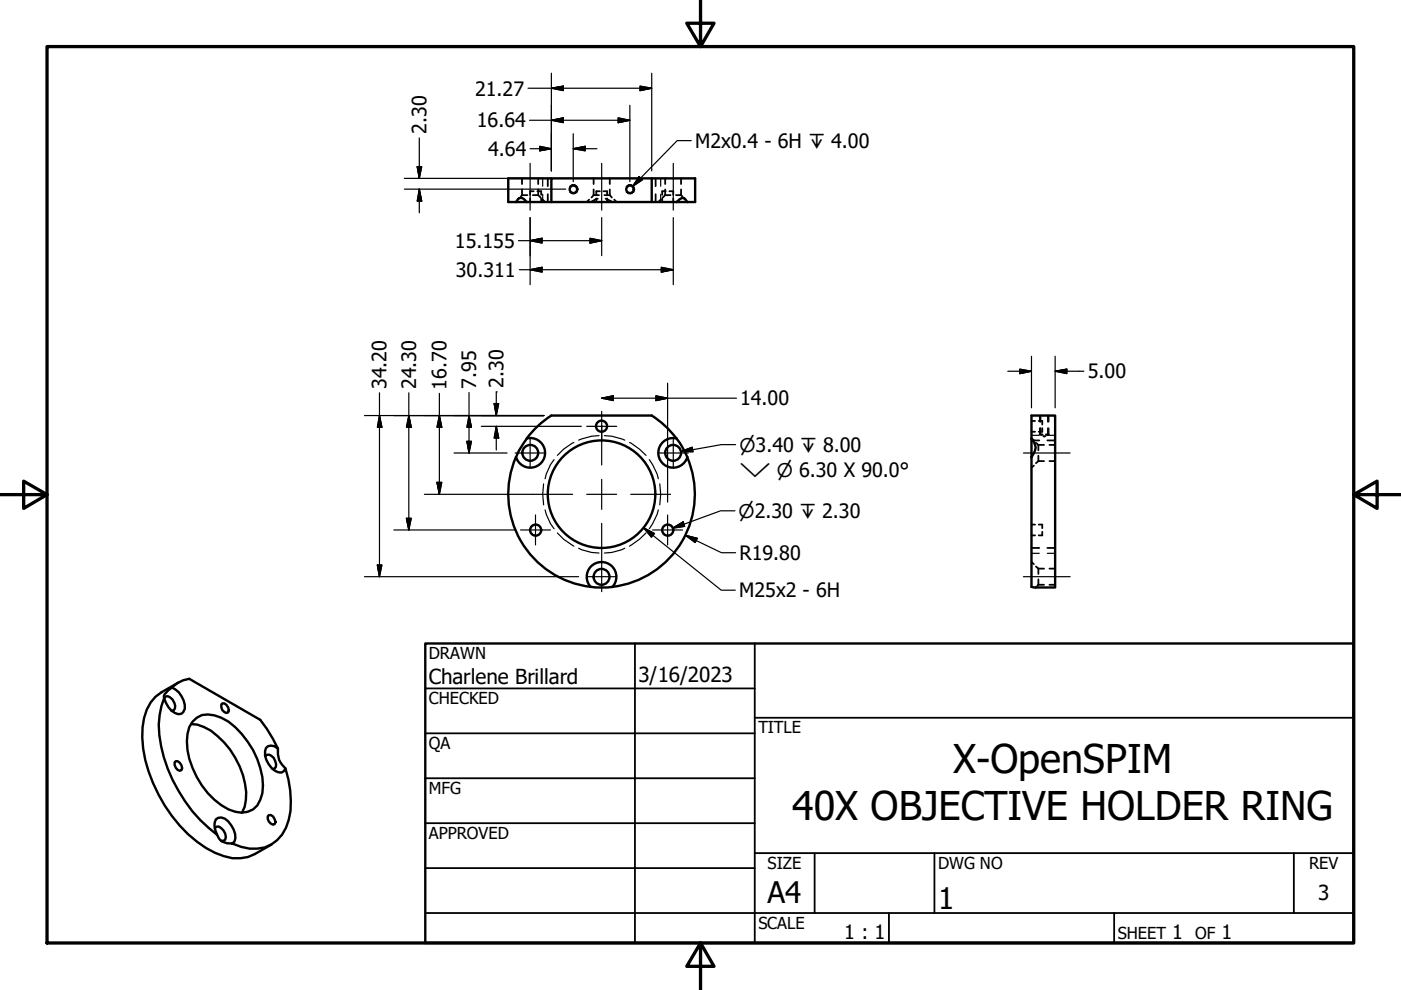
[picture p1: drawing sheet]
<svg xmlns="http://www.w3.org/2000/svg" width="297mm" height="210mm" viewBox="0 0 297 210" stroke-linecap="round" stroke-linejoin="round" font-family="sans-serif">
<!-- layer: Visible (ANSI) -->
<g fill="none" stroke="#000" stroke-width=".51">
<path d="M116.9 37.8h-9.1v5h3.9M138.2 37.8v5M109.4 42.8l.5-.6a.84 .84 0 0 1 1.2 0l.6 .6M111.7 42.8h31.7M116.9 42.8v-5h30.5v5h-4M143.4 42.8l.7-.5a.73 .73 0 0 1 1.2 0l.4 .5M109.4 96.9a3.1 3.1 0 0 0 3.9 2.1 3.1 3.1 0 0 0 2.2-3.8 3.1 3.1 0 0 0-3.8-2.2 19.6 19.6 0 0 1 5.2-4.9h21.3a20.9 20.9 0 0 1 5.2 4.9 3.1 3.1 0 0 0-3.7 2.2 3.1 3.1 0 0 0 2.2 3.8 3.1 3.1 0 0 0 3.8-2.1M111.7 93a19.7 19.7 0 0 0 13.6 31.4M143.4 93a19.8 19.8 0 0 1-13.6 31.4M218.7 93a2.62 2.62 0 0 1 0 3.9M218.7 88.1h5v36.5h-4.4l-.6-.2zM125.3 124.5a3.1 3.1 0 0 1 0-4.4 3.1 3.1 0 0 1 4.4 0 3.1 3.1 0 0 1 .1 4.4"/>
<path d="M125.3 124.4l1.1 .2 3.5-.2M34.8 148l.3-.3a1.92 1.92 0 0 1 2 1.9v.6l-.3 .4-.4 .1M34.8 148.1a16.7 16.7 0 0 0-.6 10.1 32.5 32.5 0 0 0 11.8 18.8M35.6 146.5l.8-.7a4.8 4.8 0 0 1 2.8 4.5l-.3 .7-.5 .4a2.76 2.76 0 0 1-2.7-1.5l-.9-1.8a1.05 1.05 0 0 1 .4-1.3zM36.4 145.8l1.1-.9 1.3-.7 1.3-.3 15.1 8.7 1.4 1.9 2.3 4.2M37.8 144.8l-3.6 2a8.8 8.8 0 0 0-4 7.4 29.6 29.6 0 0 0 7.9 20.8 19.9 19.9 0 0 0 11.2 7h1.7l1.6-.3 1.4-.6 3.6-2.1M40.5 153.5a8.7 8.7 0 0 1 5.6 2.6 17.1 17.1 0 0 1 6 13.5l-.2 1.4-.6 1.3M40.8 153a4 4 0 0 1 4.7-1.3 10.8 10.8 0 0 1 5.7 3.9 16.8 16.8 0 0 1 4.4 12.6 4.4 4.4 0 0 1-4.4 4.1 12 12 0 0 1-8.4-5.8 15.7 15.7 0 0 1-3-10.9l.3-1.5zM47.1 149.1a1.37 1.37 0 0 1 1.3 1.9 1.23 1.23 0 0 1-1.3-.3 1.23 1.23 0 0 1-.2-1.3zM56.4 158.6a1.69 1.69 0 0 1 2.5 .1 4.4 4.4 0 0 0 1.6 4.2l-.3 .6a1.92 1.92 0 0 1-2.6-.7 4.3 4.3 0 0 1-1.2-4.2zM37 161.6l.3-.2a1.37 1.37 0 0 1 1.2 1.9 1.13 1.13 0 0 1-1.5-1.1zM45.5 175.6l.3-.3 .6-.1a2.43 2.43 0 0 1 1.4 2.8l-.4 .3h-.5"/>
<path d="M45.8 173.7a1.78 1.78 0 0 1 2.6 .5 4.5 4.5 0 0 1 1.3 4.2l-.4 .5a2.75 2.75 0 0 1-3.3-1.9 3.4 3.4 0 0 1-.2-3.3zM56.3 160.4l.2-.3a1.65 1.65 0 0 1 1.9 1.3l.1 .6v.6l-.3 .4h-.4M56.8 173.1l.2-.3a1.31 1.31 0 0 1 1.2 1.9 1.25 1.25 0 0 1-1.4-1.6zM60.5 162.9a18.8 18.8 0 0 1 .1 12.6 7.4 7.4 0 0 1-9.5 4l-1.8-.6"/>
<circle cx="121.6" cy="40.1" r=".79"/>
<circle cx="133.6" cy="40.1" r=".79"/>
<circle cx="112.4" cy="96" r="1.68"/>
<circle cx="127.5" cy="90.4" r="1.17"/>
<circle cx="142.7" cy="96" r="1.68"/>
<circle cx="113.6" cy="112.4" r="1.17"/>
<circle cx="127.5" cy="104.8" r="11.4"/>
<circle cx="141.6" cy="112.4" r="1.17"/>
<circle cx="127.5" cy="122.3" r="1.68"/>
</g>
<!-- layer: Hidden Narrow (ANSI) -->
<g fill="none" stroke="#000" stroke-width=".25">
<path d="M115.1 37.8v1.7M120.8 39.5l.5-.3h.6l.5 .3 .2 .6-.2 .6-.5 .4h-.6l-.5-.4M132.8 39.5l.5-.3h.6l.5 .3 .2 .6-.2 .6-.5 .4h-.6l-.5-.4M140.1 37.8v1.7M115.1 41.2v1.6M140.1 41.2v1.6M117.5 97.4l-.8 1.1-.9 2-.2 1M121.7 93.8l-2.2 1.4-1.3 1.4M127 92.4l-1.6 .1-2.7 .8M128.1 92.4l1.6 .1 2.8 .8M133.5 93.8l2.1 1.4 1.4 1.4M137.7 97.4l1.6 3.1 .3 1"/>
<path d="M218.7 92.3h1.6M220.4 88.1v1.3M220.4 90.8v1.3M222.1 92.3h1.6M222.4 88.1v1.3M222.4 90.8v1.3M115.3 102.6l-.2 2.2 .2 2.2M115.6 108.1l.2 1 .9 1.9 .8 1.1M118.2 113l1.3 1.3 2.2 1.5M122.7 116.2l2.7 .9 1.6 .2M132.5 116.2l-2.8 .9-1.6 .2M137 113l-1.4 1.3-2.1 1.5"/>
<path d="M139.6 108.1l-.3 1-1.6 3M139.9 102.6l.2 2.2-.2 2.2M218.7 117.3h1.6M222.1 117.3h1.6"/>
</g>
<!-- layer: Hidden (ANSI) -->
<g fill="none" stroke="#000" stroke-width=".38">
<path d="M110.7 37.8v1.2M114.1 37.8v1.2M116.1 37.8v1.7M125.9 37.8v1.2M129.3 37.8v1.2M139 37.8v1.7M141 37.8v1.2M144.4 37.8v1.2M110.1 41.9l-.3 .4M110.7 41.4h1.1M110.7 41.4l-.3 .3M110.7 40.2v1.2"/>
<path d="M112.4 42.1v.7M113 41.4h1.1M113.2 40.5h-.8v.8M113.9 40.5h.8v.8M114.1 41.4l.5 .5M114.1 40.2v1.2M114.7 42.1v.7M115.1 42.3l.5 .5M116.1 41.2v1.6M124.9 42.3l-.5 .5M125.9 41.4h1.1M125.9 41.4l-.5 .5"/>
<path d="M125.9 40.2v1.2M126.4 42.1v.7M126.7 42.1l-.3 .1-1.1 .6M127.2 40.5h-.8v.8M128 40.5h.7v.8M128.1 41.4h1.2M128.4 42.1l1.5 .7M128.7 42.1v.7M129.3 41.4l.4 .5M129.3 40.2v1.2M130.2 42.3l.5 .5M139 41.2v1.6"/>
<path d="M140.1 42.3l-.5 .5M140.4 42.1v.7M141 41.4h1.2M141 41.4l-.5 .5M141 40.2v1.2M141.2 40.5h-.8v.8M141.9 40.5h.8v.8M142.7 42.1v.7M143.3 41.4h1.1M144.4 41.4l.3 .3M144.4 40.2v1.2M145 41.9l.4 .4"/>
<path d="M218.7 91.5h.8M218.7 89.3h.8M218.7 92.9l.5 .5M218.7 93.4h1.6M219.2 98.7l-.5 .5M219.6 93.9l.6 .4M220.2 94.3v1.2M220.2 96.6v1.2M220.2 97.8l-.6 .4M220.2 97.8h1.2M220.2 94.3h1.2M220.2 89.3h.8v.7"/>
<path d="M220.4 92.1h.6M220.6 90.8v1.3l.3 .1M220.6 88.1v1.3M221 90.8v.7h-.8M221.2 92.4l.2 .2 .3-.2M221.7 92.1h.7M222.1 93.4h1.6M222.2 90.8v1.3l-.3 .1M222.2 88.1v1.3M222.5 97.8h1.2M222.5 94.3h1.2M218.7 113.5h.8"/>
<path d="M218.7 111.2h.8M218.7 119.2l.5 .4M218.7 116.2h1.6M220.2 111.2h.8v.8M221 112.7v.8h-.8M222.1 116.2h1.6M219.6 120.1l.6 .5M219.8 124.4l-.2 .2M220.2 120.6v1.1M220.2 122.8v1.2M220.2 124l-.2 .2M220.2 124h1.2"/>
<path d="M220.2 120.6h1.2M222.5 124h1.2M222.5 120.6h1.2"/>
</g>
<!-- layer: Border (ANSI) -->
<path d="M148.5 -.1v10l-2.9-5h5.8l-2.9 5M10 9.9h277v190h-277zM0 104.9h10l-5-2.9v5.8l5-2.9M287 104.9l5 2.9v-5.8l-5 2.9h10M148.5 199.9l2.9 5h-5.8l2.9-5v10" fill="none" stroke="#000" stroke-width=".7"/>
<!-- layer: Title (ANSI) -->
<g fill="none" stroke="#000" stroke-width=".38">
<path d="M134.6 136.4v63.5M160 136.4v63.5M90.2 146h69.8M90.2 155.5h69.8M160 152.2h127M90.2 165h69.8M90.2 174.5h69.8M90.2 193.6h196.8M90.2 184.1h69.8M160 180.9h127M172.7 180.9v12.7M188.5 193.6v6.3"/>
<path d="M198.1 180.9v12.7M236.2 193.6v6.3M274.3 180.9v12.7"/>
</g>
<path d="M90.2 136.4h196.8v63.5h-196.8z" fill="none" stroke="#000" stroke-width=".51"/>
<!-- layer: Symbol (ANSI) -->
<path d="M135.5 37.4l.7 .7-2.1 1.4zM146.6 29.8h-3l-9.5 9.7M144.4 95.7l2.3-.9 .2 1zM156 94.3h-3l-8.6 1.4M136.5 111.9l2.2 1.2-.6 .8zM136.5 111.9l16.4 13.2h3M142.6 112l2.2-1.3 .4 .9zM155.8 108.3h-3l-10.2 3.7" fill="none" stroke="#000" stroke-width=".25"/>
<path d="M135.5 37.4l-1.4 2.1zM135.5 37.4l.7 .7-2.1 1.4zM144.4 95.7l2.3-.9zM144.4 95.7l2.3-.9 .2 1zM136.5 111.9l2.2 1.2zM136.5 111.9l2.2 1.2-.6 .8zM142.6 112l2.2-1.3zM142.6 112l2.2-1.3 .4 .9z" fill="#000" stroke="#000" stroke-width=".25"/>
<!-- layer: Dimension (ANSI) -->
<g fill="none" stroke="#000" stroke-width=".25">
<path d="M112 18.7h26.2M116.9 18.7l2.5-.4v.9zM116.9 15.5v20.7M135.7 18.3l2.5 .4-2.5 .5zM138.2 15.5v20.7M85.7 37.8h26.6M88.5 35.3h.9l-.5 2.5zM88.9 29.2v8.6M112.3 25.5h21.2M112.4 31.5h4.5M112.5 37.8h2.8M114.4 31l2.5 .5-2.5 .5z"/>
<path d="M116.9 25.5l2.5-.5v1zM121.5 31.5l2.6-.5v1zM121.5 31.5h5.1M121.5 28.4v10.1M131.1 25l2.4 .5-2.4 .5zM133.5 22.3v16.2M85.7 40.1h26.6M88.9 40.1l.5 2.5h-.9zM88.9 40.1v5M109.9 51h17.7M110.1 57.2h32.6M112.4 57.2l2.5-.5v1z"/>
<path d="M112.4 51l2.5-.5v1zM112.4 46.1v14.3M112.5 40.1h7.5M125.1 50.5l2.5 .5-2.5 .5zM127.6 46.1v8.1M140.2 56.7l2.5 .5-2.5 .5zM142.7 46.1v14.3M213.7 78.7h5M216.2 78.3l2.5 .4-2.5 .5zM218.7 75.5v11M223.7 78.7l2.5-.4v.9zM223.7 78.7h6.1"/>
<path d="M223.7 75.5v11M77.3 88.1h38M80.5 88.1l.5 2.5h-1zM80.5 83.3v39M86.7 88.1l.5 2.5h-1zM86.7 83.3v29.1M93.2 88.1l.5 2.5h-1.1zM93.2 83.4v21.4M96.3 96h11.2M99 93.6h.9l-.5 2.4zM99.4 88.1l.5 2.5h-.9zM99.4 83.2v12.8"/>
<path d="M102 90.4h21.3M104.8 85.6h.9l-.5 2.5zM105.2 90.4l.5 2.5h-.9zM105.2 83.1h.1M105.2 83.1v5M105.2 90.4v5M127.6 84.4l2.4-.5v1zM127.6 84.4h28.5M139.1 83.9l2.4 .5-2.4 .5zM141.5 81.3v14.6M141.5 96.1v8.6M80 119.8h1l-.5 2.5z"/>
<path d="M83.5 112.4h25.7M86.2 109.9h1l-.5 2.5zM90 104.8h23M92.6 102.3h1.1l-.5 2.5zM141.5 104.9v1.6M145.4 113.5l2.4 .6-.4 .9zM145.4 113.5l7.6 3.7h3M77.3 122.3h45.4"/>
</g>
<g fill="#000" stroke="#000" stroke-width=".25">
<path d="M116.9 18.7l2.5-.4zM116.9 18.7l2.5-.4v.9zM135.7 19.2l2.5-.5zM135.7 18.3l2.5 .4-2.5 .5zM88.5 35.3l.4 2.5zM88.5 35.3h.9l-.5 2.5zM114.4 32l2.5-.5zM114.4 31l2.5 .5-2.5 .5zM116.9 25.5l2.5-.5zM116.9 25.5l2.5-.5v1zM121.5 31.5l2.6-.5zM121.5 31.5l2.6-.5v1z"/>
<path d="M131.1 26l2.4-.5zM131.1 25l2.4 .5-2.4 .5zM88.9 40.1l.5 2.5zM88.9 40.1l.5 2.5h-.9zM112.4 57.2l2.5-.5zM112.4 57.2l2.5-.5v1zM112.4 51l2.5-.5zM112.4 51l2.5-.5v1zM125.1 51.5l2.5-.5zM125.1 50.5l2.5 .5-2.5 .5zM140.2 57.7l2.5-.5zM140.2 56.7l2.5 .5-2.5 .5z"/>
<path d="M216.2 79.2l2.5-.5zM216.2 78.3l2.5 .4-2.5 .5zM223.7 78.7l2.5-.4zM223.7 78.7l2.5-.4v.9zM80.5 88.1l.5 2.5zM80.5 88.1l.5 2.5h-1zM86.7 88.1l.5 2.5zM86.7 88.1l.5 2.5h-1zM93.2 88.1l.5 2.5zM93.2 88.1l.5 2.5h-1.1zM99 93.6l.4 2.4zM99 93.6h.9l-.5 2.4z"/>
<path d="M99.4 88.1l.5 2.5zM99.4 88.1l.5 2.5h-.9zM104.8 85.6l.4 2.5zM104.8 85.6h.9l-.5 2.5zM105.2 90.4l.5 2.5zM105.2 90.4l.5 2.5h-.9zM127.6 84.4l2.4-.5zM127.6 84.4l2.4-.5v1zM139.1 84.9l2.4-.5zM139.1 83.9l2.4 .5-2.4 .5zM80 119.8l.5 2.5zM80 119.8h1l-.5 2.5z"/>
<path d="M86.2 109.9l.5 2.5zM86.2 109.9h1l-.5 2.5zM92.6 102.3l.6 2.5zM92.6 102.3h1.1l-.5 2.5zM145.4 113.5l2.4 .6zM145.4 113.5l2.4 .6-.4 .9z"/>
</g>
<!-- layer: Centerline (ANSI) -->
<path d="M112.4 34.6v9.9M127.6 34.6v9.9M142.7 34.6v9.9M217 96h9.9M217 122.3h9.9" fill="none" stroke="#000" stroke-width=".25"/>
<!-- layer: Center Mark (ANSI) -->
<g fill="none" stroke="#000" stroke-width=".25">
<path d="M109.2 96h6.4M112.4 92.9v6.3M124.4 90.4h6.3M127.6 87.2v6.4M127.6 90.2v8.4M139.6 96h6.3M142.7 92.9v6.3M110.4 112.4h6.3M113 104.8h8.4M113.5 109.2v6.3M124.4 104.8h6.3M127.6 119.1v6.3"/>
<path d="M127.6 101.6v6.4M127.6 111v8.4M133.7 104.8h8.5M138.4 112.4h6.3M141.5 109.2v6.3M124.4 122.3h6.3"/>
</g>
<g font-size="8.4">
<text x="202.1" y="163.9">X-OpenSPIM</text>
<text x="168" y="173.9">40X OBJECTIVE HOLDER RING</text>
</g>
<g font-size="6.3">
<text x="162.8" y="191.4">A4</text>
<text x="198.9" y="192.8">1</text>
</g>
<g font-size="4.4">
<text x="90.9" y="145.1">Charlene Brillard</text>
<text x="135.4" y="144.5">3/16/2023</text>
<text x="279.5" y="190.7">3</text>
</g>
<g font-size="4.2">
<text x="100.7" y="20.3">21.27</text>
<text x="90.4" y="28.4" transform="rotate(-90 90.4 28.4)">2.30</text>
<text x="101.1" y="27">16.64</text>
<text x="103.5" y="33">4.64</text>
<text x="147.4" y="31.3">M2x0.4 - 6H ↧ 4.00</text>
<text x="96.5" y="52.5">15.155</text>
<text x="96.6" y="58.7">30.311</text>
<text x="82" y="82.5" transform="rotate(-90 82 82.5)">34.20</text>
<text x="88.2" y="82.5" transform="rotate(-90 88.2 82.5)">24.30</text>
<text x="94.7" y="82.6" transform="rotate(-90 94.7 82.6)">16.70</text>
<text x="101" y="82.5" transform="rotate(-90 101 82.5)">7.95</text>
<text x="106.7" y="82.3" transform="rotate(-90 106.7 82.3)">2.30</text>
<text x="230.6" y="80.2">5.00</text>
<text x="156.9" y="86">14.00</text>
<text x="156.8" y="118.7">R19.80</text>
<text x="156.7" y="126.7">M25x2 - 6H</text>
<text x="179" y="199.2">1 : 1</text>
<text x="248.5" y="199.1">1</text>
<text x="259" y="199.1">1</text>
</g>
<g font-size="4">
<text x="156.8" y="95.8">⌀3.40 ↧ 8.00</text>
<text x="156.8" y="101.1">⌵ ⌀ 6.30 X 90.0°</text>
<text x="156.6" y="109.8">⌀2.30 ↧ 2.30</text>
</g>
<g font-size="3.5">
<text x="90.9" y="139.7">DRAWN</text>
<text x="90.9" y="149.3">CHECKED</text>
<text x="160.8" y="155.5">TITLE</text>
<text x="90.9" y="158.8">QA</text>
<text x="90.9" y="168.3">MFG</text>
<text x="90.9" y="177.8">APPROVED</text>
<text x="162.8" y="184.2">SIZE</text>
<text x="198.9" y="184.2">DWG NO</text>
<text x="277.6" y="184.2">REV</text>
<text x="160.8" y="196.9">SCALE</text>
<text x="237" y="199.1">SHEET</text>
<text x="253.4" y="199.1">OF</text>
</g>
</svg>
